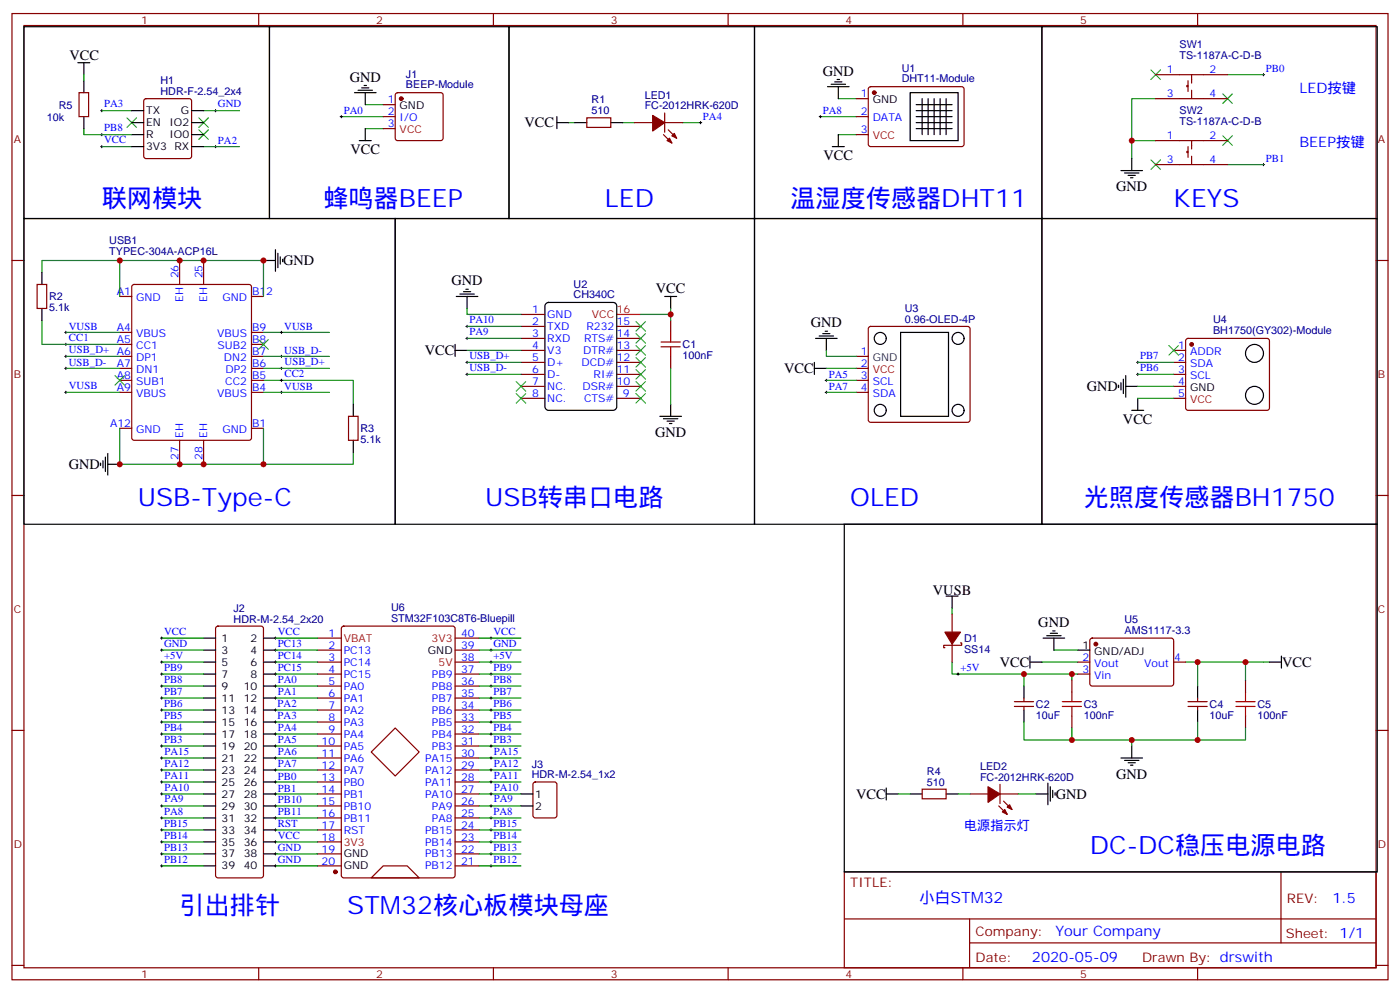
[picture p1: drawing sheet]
<svg xmlns="http://www.w3.org/2000/svg" width="412mm" height="292mm" viewBox="0 0 412 292" stroke-linecap="round" stroke-linejoin="round" font-family="sans-serif">
<g fill="none" stroke="#870000" stroke-width=".35">
<path d="M3.5 4h405.4v284.3h-405.4zM7.1 7.5h398.2v277.3h-398.2zM76.2 4v3.5M145.3 4v3.5M214.5 4v3.5M283.6 4v3.5M352.8 4v3.5M23.3 27.3h2.8v7h-2.8zM42.6 29.2l.4-.2h12.7l.5 .2 .2 .5v16.3l-.2 .5-.5 .2h-12.7l-.5-.3-.2-.4v-16.3zM112.9 30.8h3.5M112.9 34.3h3.5M112.9 37.9h3.5"/>
<path d="M116.7 27.5l.4-.2h12.7l.5 .2 .2 .5v12.7l-.2 .5-.5 .2h-12.7l-.5-.3-.2-.4v-12.7zM172.9 34.7h7v2.8h-7zM187 36.1h5.3M195.4 39.6l2.5 2.5M195.8 36.1h5.3M195.8 33.3v5.6M196.8 38.2l2.5 2.5M252.2 29h3.6M252.2 34.3h3.6M252.2 39.6h3.6M256 25.7l.5-.2 27.1 .1 .4 .6-.1 16.5-.6 .4h-27.1l-.4-.7v-16.2zM340.4 29h21.2"/>
<path d="M340.4 22h21.2M350 25.2h-.4v.3h.4M350 23.7v3.2M351 22v2.4M351 26.6v2.4M340.4 48.4h21.2M340.4 41.4h21.2M350 44.6h-.4v.3h.4M350 43.1v3.2M351 41.4v2.5M351 46v2.4M3.5 76.7h3.6"/>
<path d="M52.9 76.7v7M60 76.7v7M405.3 76.7h3.6M10.9 83.7h2.9v7.1h-2.9zM35.3 97.8h3.5M35.3 87.2h3.5M39 83.9l.5-.2h33.9l.5 .2 .2 .5v44.5l-.3 .5-.4 .2h-33.9l-.5-.3-.2-.4v-44.5zM74.1 97.8h3.5M74.1 87.2h3.5M153.5 96.1h7M153.5 99.6h7M153.5 92.5h7"/>
<path d="M181.7 96.1h7M181.7 99.6h7M197.6 94.3v3.5M256 96.3l.5-.2h28.5l.5 .2 .3 .5v26.8l-.3 .5-.5 .2h-28.5l-.5-.3-.2-.4v-26.8zM349.5 99.8l.5-.2h23.2l.5 .2 .2 .5v19.8l-.2 .4-.5 .3h-23.2l-.5-.3-.3-.4v-19.8zM35.3 104.9h3.5M35.3 108.4h3.5M35.3 111.9h3.5M35.3 115.5h3.5M35.3 101.4h3.5M74.1 104.9h3.5M74.1 108.4h3.5"/>
<path d="M74.1 111.9h3.5M74.1 115.5h3.5M74.1 101.4h3.5M153.5 103.1h7M153.5 106.6h7M153.5 110.2h7M153.5 113.7h7M153.5 117.2h7M181.7 103.1h7M181.7 106.6h7M181.7 110.2h7M181.7 113.7h7"/>
<path d="M181.7 117.2h7M197.6 104.9v3.5M252.2 104.9h3.6M252.2 108.4h3.6M252.2 111.9h3.6M252.2 115.5h3.6M345.7 103.1h3.5M345.7 106.6h3.5M345.7 110.2h3.5M345.7 113.7h3.5M345.7 117.2h3.5M35.3 126h3.5"/>
<path d="M52.9 129.6v7M60 129.6v7M74.1 126h3.5M102.7 122.5h2.8v7.1h-2.8zM3.5 145.8h3.6M405.3 145.8h3.6M63.7 184.5l.5-.2h12.7l.5 .2 .2 .5v72.6l-.2 .5-.5 .2h-12.7l-.5-.2-.2-.5v-72.6zM93.5 194.8h7M93.5 198.4h7M93.5 191.3h7M93.5 187.8h7M100.8 184.5l.4-.2h32.1l.7 .4 .1 72.9-.5 .7h-32.4l-.6-.4-.1-72.9z"/>
<path d="M134.1 194.8h7M134.1 198.4h7M134.1 191.3h7M134.1 187.8h7M280.5 180.7v5.3M280.5 189.5v5.3M282.9 189.2h.4v.7h-5.3v.7h.3M317.5 194.8h3.5M317.5 198.4h3.5M321.3 188l.4-.2h23.6l.4 .7v13l-.7 .4-23.5-.1-.5-.6v-12.7zM345.7 194.8h3.5M3.5 214.9h3.6"/>
<path d="M93.5 219.5h7M93.5 216h7M93.5 212.5h7M93.5 209h7M93.5 205.4h7M93.5 201.9h7M134.1 219.5h7M134.1 216h7M134.1 212.5h7M134.1 209h7M134.1 205.4h7M134.1 201.9h7"/>
<path d="M298.8 207.9h5.6M298.8 206.5h5.6M301.6 205.4v1.1M301.6 207.9v1.1M315.7 200.1v3.6M315.7 210.7v3.5M350 207.9h5.6M350 206.5h5.6M352.8 205.4v1.1M352.8 207.9v1.1M366.9 200.1v3.6M366.9 210.7v3.5"/>
<path d="M405.3 214.9h3.6M93.5 237.2h7M93.5 233.6h7M93.5 230.1h7M93.5 226.6h7M93.5 223.1h7M109.4 221.3l7-7.1 7.1 7.1-7.1 7.1zM134.1 237.2h7M134.1 233.6h7M134.1 230.1h7M134.1 226.6h7M134.1 223.1h7"/>
<path d="M157.2 230.3l.5-.2h5.6l.7 .4v9.5l-.4 .6-5.9 .1-.7-.5v-9.4zM271.6 232.2h7.1v2.9h-7.1zM285.8 233.6h5.2M294.2 237.2l2.5 2.4M294.6 233.6h5.3M294.6 230.8v5.7M295.6 235.8l2.5 2.4M93.5 254.8h7M93.5 251.3h7M93.5 247.8h7M93.5 244.2h7M93.5 240.7h7"/>
<path d="M109.4 258.3l3.5-3.5h7l3.6 3.5zM134.1 254.8h7M134.1 251.3h7M134.1 247.8h7M134.1 244.2h7M134.1 240.7h7M248.7 256.6h156.6v28.2h-156.6zM377.3 256.6v20.9M248.7 270.4h156.5M285.6 277.5h119.6M285.6 270.4v14.1M3.5 284.1h3.6"/>
<path d="M76.2 284.8v3.5M145.3 284.8v3.5M214.5 284.8v3.5M283.6 284.8v3.5M352.8 284.8v3.5M405.3 284.1h3.6"/>
</g>
<g fill="none" stroke="#008700" stroke-width=".35">
<path d="M24.7 37.9v1.7h14.1M24.7 22v1.7M30 32.6h8.8M60 32.6h10.6M100.5 34.3h12.4M107.6 37.9h5.3M107.6 30.8h5.3M167.6 36.1h1.7M183.4 36.1h3.6M201.1 36.1h5.3M241.7 34.3h10.5M246.9 39.6h5.3"/>
<path d="M246.9 29h5.3M340.4 29h-7v17.7M361.6 22h10.6M30 43.1h8.8M60 43.1h10.6M333.4 41.4h7M361.6 48.4h10.6M35.3 76.7h-23v3.5M12.3 94.3v7.1h23M19.4 97.8h15.9M35.3 87.2v-10.5h42.3v10.5M77.6 97.8h19.4"/>
<path d="M137.6 90.8v1.7h15.9M137.6 96.1h15.9M137.6 99.6h15.9M197.6 90.8v1.7h-8.9M197.6 92.5v1.8M19.4 108.4h15.9M19.4 115.5h15.9M19.4 104.9h15.9M77.6 111.9h26.5v7.1M77.6 115.5h19.4M77.6 104.9h19.4M77.6 108.4h19.4"/>
<path d="M137.6 106.6h15.9M137.6 110.2h15.9M137.6 103.1h15.9M197.6 108.4v10.6M243.4 103.1v1.8h8.8M243.4 108.4h8.8M243.4 111.9h8.8M243.4 115.5h8.8M335.1 106.6h10.6M335.1 110.2h10.6M335.1 113.7h10.6M335.1 117.2h10.6"/>
<path d="M35.3 126v10.6h42.3v-10.6M104.1 133.1v3.5h-26.5M280.5 179v1.7M47.6 194.8h12.4M47.6 191.3h12.4M47.6 187.8h12.4M47.6 198.4h12.4M81.1 194.8h12.4M81.1 191.3h12.4M81.1 187.8h12.4M81.1 198.4h12.4M141.1 194.8h12.4"/>
<path d="M141.1 191.3h12.4M141.1 187.8h12.4M141.1 198.4h12.4M280.5 194.8v3.6h37M301.6 198.4v3.5M306.9 194.8h10.6M310.4 191.3h7.1M315.7 198.4v1.7M349.2 194.8h24.7M352.8 194.8v7.1M366.9 194.8v5.3M47.6 201.9h12.4"/>
<path d="M47.6 209h12.4M47.6 212.5h12.4M47.6 216h12.4M47.6 219.5h12.4M47.6 205.4h12.4M81.1 201.9h12.4M81.1 209h12.4M81.1 212.5h12.4M81.1 216h12.4M81.1 219.5h12.4M81.1 205.4h12.4M141.1 201.9h12.4"/>
<path d="M141.1 209h12.4M141.1 212.5h12.4M141.1 216h12.4M141.1 219.5h12.4M141.1 205.4h12.4M301.6 212.5v5.3h14.1M315.7 214.2v3.6h17.7v1.7M352.8 212.5v5.3h-19.4M366.9 214.2v3.6h-14.1M47.6 226.6h12.4M47.6 230.1h12.4M47.6 233.6h12.4"/>
<path d="M47.6 237.2h12.4M47.6 223.1h12.4M81.1 226.6h12.4M81.1 230.1h12.4M81.1 233.6h12.4M81.1 237.2h12.4M81.1 223.1h12.4M141.1 226.6h12.4M141.1 230.1h12.4M141.1 233.6h12.4M141.1 237.2h12.4M141.1 223.1h12.4"/>
<path d="M264.6 233.6h3.5M282.2 233.6h3.6M299.9 233.6h5.3M47.6 247.8h12.4M47.6 251.3h12.4M47.6 254.8h12.4M47.6 240.7h12.4M47.6 244.2h12.4M81.1 247.8h12.4M81.1 251.3h12.4M81.1 254.8h12.4M81.1 240.7h12.4"/>
<path d="M81.1 244.2h12.4M141.1 247.8h12.4M141.1 251.3h12.4M141.1 254.8h12.4M141.1 240.7h12.4M141.1 244.2h12.4"/>
</g>
<g fill="none" stroke="#000" stroke-width=".29">
<path d="M29.6 32.6h.7M29.6 39.6h.7M30 32.2v.7M30 39.3v.7M63.1 32.6h.8M63.5 32.2v.7M100.2 34.3h.7M100.5 34v.7M206 36.1h.7M206.4 35.7v.7M241.3 34.3h.7M241.7 34v.7"/>
<path d="M371.8 22h.7M372.2 21.6v.7M29.6 43.1h.7M30 42.8v.7M63.1 43.1h.8M63.5 42.8v.7M371.8 48.4h.7M372.2 48.1v.7M19 97.8h.8M19.4 97.5v.7M82.5 97.8h.8M82.9 97.5v.7"/>
<path d="M137.2 99.6h.7M137.2 96.1h.7M137.6 95.7v.7M137.6 99.2v.7M19 115.5h.8M19 101.4h.8M19 108.4h.8M19 104.9h.8M19.4 101v.7M19.4 104.5v.7M19.4 108.1v.7M19.4 115.1v.7"/>
<path d="M82.5 111.9h.8M82.5 115.5h.8M82.5 108.4h.8M82.5 104.9h.8M82.9 104.5v.7M82.9 108.1v.7M82.9 111.6v.7M82.9 115.1v.7M137.2 110.2h.7M137.2 106.6h.7M137.6 106.3v.7M137.6 109.8v.7"/>
<path d="M243.1 111.9h.7M243.1 115.5h.7M243.4 111.6v.7M243.4 115.1v.7M334.8 110.2h.7M334.8 106.6h.7M335.1 106.3v.7M335.1 109.8v.7M47.3 198.4h.7M47.3 194.8h.7M47.3 191.3h.7M47.3 187.8h.7"/>
<path d="M47.6 187.4v.7M47.6 191v.7M47.6 194.5v.7M47.6 198v.7M80.8 198.4h.7M80.8 194.8h.7M80.8 191.3h.7M80.8 187.8h.7M81.1 187.4v.7M81.1 191v.7M81.1 194.5v.7M81.1 198v.7"/>
<path d="M144.3 198.4h.7M144.3 194.8h.7M144.3 191.3h.7M144.3 187.8h.7M144.6 187.4v.7M144.6 191v.7M144.6 194.5v.7M144.6 198v.7M281.9 198.4h.7M282.2 198v.7M47.3 209h.7M47.3 205.4h.7"/>
<path d="M47.3 219.5h.7M47.3 216h.7M47.3 212.5h.7M47.3 201.9h.7M47.6 201.5v.7M47.6 205.1v.7M47.6 208.6v.7M47.6 212.1v.7M47.6 215.7v.7M47.6 219.2v.7M80.8 209h.7M80.8 205.4h.7"/>
<path d="M80.8 219.5h.7M80.8 216h.7M80.8 212.5h.7M80.8 201.9h.7M81.1 201.5v.7M81.1 205.1v.7M81.1 208.6v.7M81.1 212.1v.7M81.1 215.7v.7M81.1 219.2v.7M144.3 209h.7M144.3 205.4h.7"/>
<path d="M144.3 219.5h.7M144.3 216h.7M144.3 212.5h.7M144.3 201.9h.7M144.6 201.5v.7M144.6 205.1v.7M144.6 208.6v.7M144.6 212.1v.7M144.6 215.7v.7M144.6 219.2v.7M47.3 237.2h.7M47.3 233.6h.7"/>
<path d="M47.3 230.1h.7M47.3 226.6h.7M47.3 223.1h.7M47.6 222.7v.7M47.6 226.2v.7M47.6 229.8v.7M47.6 233.3v.7M47.6 236.8v.7M80.8 237.2h.7M80.8 233.6h.7M80.8 230.1h.7M80.8 226.6h.7"/>
<path d="M80.8 223.1h.7M81.1 222.7v.7M81.1 226.2v.7M81.1 229.8v.7M81.1 233.3v.7M81.1 236.8v.7M144.3 237.2h.7M144.3 233.6h.7M144.3 230.1h.7M144.3 226.6h.7M144.3 223.1h.7M144.6 222.7v.7"/>
<path d="M144.6 226.2v.7M144.6 229.8v.7M144.6 233.3v.7M144.6 236.8v.7M47.3 240.7h.7M47.3 254.8h.7M47.3 251.3h.7M47.3 247.8h.7M47.3 244.2h.7M47.6 240.3v.8M47.6 243.9v.7M47.6 247.4v.7"/>
<path d="M47.6 250.9v.7M47.6 254.5v.7M80.8 240.7h.7M80.8 254.8h.7M80.8 251.3h.7M80.8 247.8h.7M80.8 244.2h.7M81.1 240.3v.8M81.1 243.9v.7M81.1 247.4v.7M81.1 250.9v.7M81.1 254.5v.7"/>
<path d="M144.3 240.7h.7M144.3 254.8h.7M144.3 251.3h.7M144.3 247.8h.7M144.3 244.2h.7M144.6 240.3v.8M144.6 243.9v.7M144.6 247.4v.7M144.6 250.9v.7M144.6 254.5v.7"/>
</g>
<g fill="none" stroke="#000" stroke-width=".35">
<path d="M7.1 7.9h72.3v56.4h-72.3zM22.9 18.5h3.6M24.7 18.5v3.5M79.4 7.9h70.5v56.4h-70.5zM149.9 7.9h72.3v56.4h-72.3zM222.2 7.9h84.7v56.4h-84.7zM306.9 7.9h98.8v56.4h-98.8zM24.7 23.7v3.6M24.7 34.3v3.6M38.8 36.1h3.5M38.8 32.6h3.5M38.8 39.6h3.5"/>
<path d="M56.4 36.1h3.6M56.4 32.6h3.6M56.4 39.6h3.6M104.4 27.3h6.4M105.5 26.6h4.2M106.5 25.9h2.2M107.2 25.2h.7M107.6 27.3v3.5M107.6 37.9v3.5M164 36.1h3.6M164 34.3v3.6M169.3 36.1h3.6"/>
<path d="M179.9 36.1h3.5M243.8 25.5h6.3M244.8 24.8h4.3M245.9 24.1h2.1M246.6 23.4h.7M246.9 25.5v3.5M246.9 39.6v3.5M268.1 27.3h14.1v14.1h-14.1zM269.9 36.1h10.6M269.9 30.8h10.6M269.9 32.6h10.6M269.9 34.3h10.6"/>
<path d="M269.9 37.9h10.6M271.6 29v10.6M273.4 29v10.6M275.2 29v10.6M276.9 29v10.6M278.7 29v10.6M38.8 43.1h3.5M56.4 43.1h3.6M105.8 41.4h3.6M245.2 43.1h3.5M330.2 50.2h6.3M331.3 50.9h4.2"/>
<path d="M332.3 51.6h2.1M333 52.3h.7M333.4 46.7v3.5M7.1 64.3h109.3v90h-109.3zM77.6 76.7h3.5M81.1 73.5v6.3M81.8 74.5v4.3M82.5 75.6v2.1M83.3 76.3v.7M116.4 64.3h105.8v90h-105.8zM222.2 64.3h84.7v90h-84.7zM306.9 64.3h98.8v90h-98.8z"/>
<path d="M12.3 80.2v3.5M12.3 90.8v3.5M134.4 87.2h6.4M135.5 86.5h4.2M136.5 85.8h2.1M137.2 85.1h.7M137.6 87.2v3.6M160.7 89.4l.9-.4h19l.9 .4 .2 .7v29.6l-.5 .9-.6 .2h-19l-.9-.5-.2-.6v-29.6zM195.8 87.2h3.5M197.6 87.2v3.6M240.2 99.6h6.4M241.3 98.9h4.2"/>
<path d="M242.4 98.2h2.1M243.1 97.5h.7M243.4 99.6v3.5M265.3 97.8h14.1v24.7h-14.1zM104.1 119v3.5M134.1 103.1h3.5M134.1 101.4v3.5M197.6 119v3.5M239.9 108.4h3.5M239.9 106.6v3.6M329.5 113.3v.8M330.2 112.6v2.2"/>
<path d="M330.9 111.6v4.2M331.6 113.7h3.5M331.6 110.5v6.4M335.1 117.2v3.6M29.6 136.3v.7M30.3 135.6v2.1M31 134.5v4.2M31.7 136.6h3.6M31.7 133.5v6.3M104.1 129.6v3.5M194.4 122.5h6.3M195.4 123.2h4.3"/>
<path d="M196.5 123.9h2.1M197.2 124.6h.7M333.4 120.8h3.5M248.7 154.3h157v102.3h-157zM278.7 175.4h3.5M280.5 175.4v3.6M60 187.8h3.5M60 191.3h3.5M60 194.8h3.5M60 198.4h3.5M77.6 187.8h3.5M77.6 191.3h3.5"/>
<path d="M77.6 194.8h3.5M77.6 198.4h3.5M303.4 194.8h3.5M303.4 193.1v3.5M307.3 187.8h6.3M308.3 187.1h4.3M309.4 186.4h2.1M310.1 185.7h.7M310.4 187.8v3.5M317.5 191.3h3.5M373.9 194.8h3.6M377.5 193.1v3.5"/>
<path d="M60 201.9h3.5M60 205.4h3.5M60 209h3.5M60 212.5h3.5M60 216h3.5M60 219.5h3.5M77.6 201.9h3.5M77.6 205.4h3.5M77.6 209h3.5M77.6 212.5h3.5M77.6 216h3.5M77.6 219.5h3.5"/>
<path d="M301.6 201.9v3.5M301.6 209v3.5M333.4 219.5v3.6M352.8 201.9v3.5M352.8 209v3.5M60 223.1h3.5M60 233.6h3.5M60 226.6h3.5M60 230.1h3.5M60 237.2h3.5M77.6 223.1h3.5M77.6 233.6h3.5"/>
<path d="M77.6 226.6h3.5M77.6 230.1h3.5M77.6 237.2h3.5M153.5 233.6h3.5M153.5 237.2h3.5M261.1 233.6h3.5M261.1 231.9v3.5M268.1 233.6h3.5M278.7 233.6h3.5M305.2 233.6h3.5M308.7 230.5v6.3M309.4 231.5v4.3"/>
<path d="M310.1 232.6v2.1M310.8 233.3v.7M330.2 223.1h6.3M331.3 223.8h4.2M332.3 224.5h2.1M333 225.2h.7M60 240.7h3.5M60 244.2h3.5M60 247.8h3.5M60 251.3h3.5M60 254.8h3.5M77.6 240.7h3.5"/>
<path d="M77.6 244.2h3.5M77.6 247.8h3.5M77.6 251.3h3.5M77.6 254.8h3.5"/>
<circle cx="259.3" cy="99.6" r="1.76"/>
<circle cx="282.2" cy="99.6" r="1.76"/>
<circle cx="369.5" cy="104" r="2.65"/>
<circle cx="369.5" cy="116.3" r="2.65"/>
<circle cx="259.3" cy="120.8" r="1.76"/>
<circle cx="282.2" cy="120.8" r="1.76"/>
</g>
<g fill="none" stroke="#3c3" stroke-width=".35">
<path d="M37.4 34.7l2.8 2.8M40.2 34.7l-2.8 2.8M58.6 38.2l2.8 2.8M58.6 34.7l2.8 2.8M61.4 38.2l-2.8 2.8M61.4 34.7l-2.8 2.8M339 20.6l2.8 2.8M341.8 20.6l-2.8 2.8M360.2 27.6l2.8 2.8M360.2 40l2.8 2.8M363 27.6l-2.8 2.8M363 40l-2.8 2.8"/>
<path d="M339 47l2.8 2.8M341.8 47l-2.8 2.8M76.2 99.9l2.8 2.9M79 99.9l-2.8 2.9M187.3 94.7l2.8 2.8M187.3 98.2l2.8 2.8M190.1 94.7l-2.8 2.8M190.1 98.2l-2.8 2.8M33.9 110.5l2.8 2.8M36.7 110.5l-2.8 2.8M152 115.8l2.9 2.8M152 112.3l2.9 2.8"/>
<path d="M154.9 115.8l-2.9 2.8M154.9 112.3l-2.9 2.8M187.3 101.7l2.8 2.8M187.3 105.2l2.8 2.9M187.3 108.8l2.8 2.8M187.3 112.3l2.8 2.8M187.3 115.8l2.8 2.8M190.1 101.7l-2.8 2.8M190.1 105.2l-2.8 2.9M190.1 108.8l-2.8 2.8M190.1 112.3l-2.8 2.8M190.1 115.8l-2.8 2.8"/>
<path d="M344.3 101.7l2.8 2.8M347.1 101.7l-2.8 2.8"/>
</g>
<path d="M197.6 97.8v2.8M194.7 100.6h5.7M194.7 102.1h5.7M197.6 102.1v2.8M312.9 207.9h5.7M312.9 206.5h5.7M315.7 203.7v2.8M315.7 207.9v2.8M364.1 207.9h5.6M364.1 206.5h5.6M366.9 203.7v2.8M366.9 207.9v2.8" fill="none" stroke="#a10000" stroke-width=".35"/>
<g fill="#870000" stroke="#870000" stroke-width=".35">
<path d="M197.9 40l.7-.7 .7 1.4z"/>
<path d="M196.5 41.4l.7-.7 .7 1.4z"/>
<path d="M192.3 34l3.5 2.1-3.5 2.5z"/>
<path d="M278.3 186h4.6l-2.4 3.5z"/>
<path d="M296.7 237.5l.7-.7 .7 1.4z"/>
<path d="M295.3 238.9l.7-.7 .7 1.4z"/>
<path d="M291 231.5l3.6 2.1-3.6 2.5z"/>
<circle cx="322.8" cy="189.5" r=".53"/>
<circle cx="98.8" cy="256.6" r=".53"/>
<circle cx="351" cy="101.4" r=".53"/>
<circle cx="118.2" cy="29" r=".53"/>
<circle cx="257.5" cy="27.3" r=".53"/>
</g>
<path d="M181.7 92.5h7" fill="none" stroke="#f00" stroke-width=".35"/>
<g fill="#c00">
<circle cx="333.4" cy="41.4" r=".88"/>
<circle cx="315.7" cy="198.4" r=".88"/>
<circle cx="301.6" cy="198.4" r=".88"/>
<circle cx="352.8" cy="194.8" r=".88"/>
<circle cx="366.9" cy="194.8" r=".88"/>
<circle cx="197.6" cy="92.5" r=".88"/>
<circle cx="315.7" cy="217.8" r=".88"/>
<circle cx="333.4" cy="217.8" r=".88"/>
<circle cx="352.8" cy="217.8" r=".88"/>
<circle cx="35.3" cy="136.6" r=".88"/>
<circle cx="52.9" cy="136.6" r=".88"/>
<circle cx="60" cy="136.6" r=".88"/>
<circle cx="52.9" cy="76.7" r=".88"/>
<circle cx="60" cy="76.7" r=".88"/>
<circle cx="77.6" cy="76.7" r=".88"/>
<circle cx="35.3" cy="76.7" r=".88"/>
<circle cx="77.6" cy="136.6" r=".88"/>
</g>
<g font-size="7.4" fill="#00f">
<text x="30" y="60.8">联网模块</text>
<text x="95.2" y="60.8">蜂鸣器BEEP</text>
<text x="178.2" y="60.8">LED</text>
<text x="232.8" y="60.8">温湿度传感器DHT11</text>
<text x="345.7" y="60.8">KEYS</text>
<text x="40.6" y="149">USB-Type-C</text>
<text x="142.9" y="149">USB转串口电路</text>
<text x="250.5" y="149">OLED</text>
<text x="319.3" y="149">光照度传感器BH1750</text>
<text x="321" y="251.3">DC-DC稳压电源电路</text>
<text x="52.9" y="268.9">引出排针</text>
<text x="102.3" y="268.9">STM32核心板模块母座</text>
</g>
<text font-size="4.6" fill="#00f" x="270.8" y="265.6">小白STM32</text>
<g font-size="4.2">
<text x="20.5" y="17.7">VCC</text>
<text x="242.4" y="22.4">GND</text>
<text x="103" y="24.1">GND</text>
<text x="154.5" y="37.5">VCC</text>
<text x="103.2" y="45.3">VCC</text>
<text x="242.6" y="47.1">VCC</text>
<text x="328.8" y="56.3">GND</text>
<text x="83.4" y="78">GND</text>
<text x="133" y="84">GND</text>
<text x="193.2" y="86.1">VCC</text>
<text x="238.8" y="96.3">GND</text>
<text x="125.2" y="104.5">VCC</text>
<text x="231" y="109.8">VCC</text>
<text x="320.2" y="115.1">GND</text>
<text x="330.8" y="124.7">VCC</text>
<text x="193" y="128.6">GND</text>
<text x="20.3" y="138">GND</text>
<text x="274.8" y="175.1">VUSB</text>
<text x="305.9" y="184.6">GND</text>
<text x="294.5" y="196.3">VCC</text>
<text x="377.7" y="196.3">VCC</text>
<text x="328.8" y="229.2">GND</text>
<text x="252.2" y="235">VCC</text>
<text x="311" y="235">GND</text>
</g>
<g font-size="4.2" fill="#00f">
<text x="382.8" y="27.3">LED按键</text>
<text x="382.8" y="43.1">BEEP按键</text>
<text x="392.5" y="265.8">1.5</text>
<text x="310.9" y="275.4">Your Company</text>
<text x="304" y="283.2">2020-05-09</text>
</g>
<text font-size="3.9" fill="#00f" x="284" y="244.2">电源指示灯</text>
<g font-size="3.9" fill="#800">
<text x="250.5" y="261.2">TITLE:</text>
<text x="379.1" y="265.8">REV:</text>
<text x="287.4" y="275.4">Company:</text>
<text x="378.7" y="276">Sheet: 1/1</text>
<text x="287.4" y="283">Date:</text>
<text x="336.4" y="283.1">Drawn By: drswith</text>
</g>
<g font-size="3.2" fill="#800">
<text x="41.6" y="7">1</text>
<text x="110.8" y="7">2</text>
<text x="179.9" y="7">3</text>
<text x="249.1" y="7">4</text>
<text x="318.2" y="7">5</text>
<text x="4.1" y="42.1">A</text>
<text x="405.9" y="42.1">A</text>
<text x="4.1" y="111.2">B</text>
<text x="405.9" y="111.2">B</text>
<text x="4.1" y="180.4">C</text>
<text x="405.9" y="180.4">C</text>
<text x="4.1" y="249.5">D</text>
<text x="405.9" y="249.5">D</text>
<text x="41.6" y="287.8">1</text>
<text x="110.8" y="287.8">2</text>
<text x="179.9" y="287.8">3</text>
<text x="249.1" y="287.8">4</text>
<text x="318.2" y="287.8">5</text>
</g>
<g font-size="3.2" fill="#000080">
<text x="347.4" y="17.3">TS-1187A-C-D-B</text>
<text x="347.4" y="14.1">SW1</text>
<text x="119.6" y="22.8">J1</text>
<text x="265.6" y="21.1">U1</text>
<text x="47.3" y="28">HDR-F-2.54_2x4</text>
<text x="47.3" y="24.8">H1</text>
<text x="119.6" y="25.9">BEEP-Module</text>
<text x="189.9" y="29.1">LED1</text>
<text x="265.6" y="24.2">DHT11-Module</text>
<text x="13.8" y="35.5">10k</text>
<text x="17.3" y="31.9">R5</text>
<text x="174.3" y="33.6">510</text>
<text x="174.3" y="30.5">R1</text>
<text x="189.9" y="32.2">FC-2012HRK-620D</text>
<text x="347.4" y="33.5">SW2</text>
<text x="347.4" y="36.7">TS-1187A-C-D-B</text>
<text x="32.2" y="71.7">USB1</text>
<text x="32.2" y="74.9">TYPEC-304A-ACP16L</text>
<text x="14.5" y="88.4">R2</text>
<text x="169" y="87.8">CH340C</text>
<text x="169" y="84.7">U2</text>
<text x="14.5" y="91.5">5.1k</text>
<text x="266.5" y="95">0.96-OLED-4P</text>
<text x="266.5" y="91.9">U3</text>
<text x="357.4" y="95.2">U4</text>
<text x="357.4" y="98.3">BH1750(GY302)-Module</text>
<text x="201.1" y="105.6">100nF</text>
<text x="201.1" y="102.5">C1</text>
<text x="106.2" y="130.3">5.1k</text>
<text x="106.2" y="127.2">R3</text>
<text x="115.2" y="179.9">U6</text>
<text x="68.8" y="180.1">J2</text>
<text x="68.8" y="183.2">HDR-M-2.54_2x20</text>
<text x="115.2" y="183.1">STM32F103C8T6-Bluepill</text>
<text x="331.2" y="183.4">U5</text>
<text x="284" y="188.9">D1</text>
<text x="331.2" y="186.6">AMS1117-3.3</text>
<text x="284" y="192.1">SS14</text>
<text x="305.2" y="208.3">C2</text>
<text x="319.3" y="208.3">C3</text>
<text x="356.3" y="208.3">C4</text>
<text x="370.4" y="208.3">C5</text>
<text x="305.2" y="211.5">10uF</text>
<text x="319.3" y="211.5">100nF</text>
<text x="356.3" y="211.5">10uF</text>
<text x="370.4" y="211.5">100nF</text>
<text x="156.6" y="226">J3</text>
<text x="288.7" y="226.6">LED2</text>
<text x="156.6" y="229.1">HDR-M-2.54_1x2</text>
<text x="273.1" y="231.2">510</text>
<text x="273.1" y="228">R4</text>
<text x="288.7" y="229.8">FC-2012HRK-620D</text>
</g>
<g font-size="3.2" fill="#00f">
<text x="343.7" y="21.6">1</text>
<text x="356.3" y="21.6">2</text>
<text x="372.9" y="21.2">PB0</text>
<text x="253.6" y="28.7">1</text>
<text x="343.7" y="28.7">3</text>
<text x="356.3" y="28.7">4</text>
<text x="30.7" y="31.6">PA3</text>
<text x="64.2" y="31.6">GND</text>
<text x="101.2" y="33.4">PA0</text>
<text x="114.2" y="30.4">1</text>
<text x="114.2" y="34">2</text>
<text x="117.7" y="35.7">I/O</text>
<text x="207.1" y="35.2">PA4</text>
<text x="242.4" y="33.5">PA8</text>
<text x="253.6" y="34">2</text>
<text x="257.1" y="35.7">DATA</text>
<text x="30.7" y="38.7">PB8</text>
<text x="114.2" y="37.5">3</text>
<text x="253.6" y="39.3">3</text>
<text x="343.7" y="41">1</text>
<text x="356.3" y="41">2</text>
<text x="30.7" y="42.2">VCC</text>
<text x="64.2" y="42.3">PA2</text>
<text x="372.9" y="47.6">PB1</text>
<text x="343.7" y="48.1">3</text>
<text x="356.3" y="48.1">4</text>
<text x="52.6" y="82" transform="rotate(-90 52.6 82)">26</text>
<text x="59.6" y="82" transform="rotate(-90 59.6 82)">25</text>
<text x="34.4" y="86.9">A1</text>
<text x="40.1" y="88.7">GND</text>
<text x="54" y="88.8" transform="rotate(-90 54 88.8)">EH</text>
<text x="61" y="88.8" transform="rotate(-90 61 88.8)">EH</text>
<text x="65.5" y="88.7">GND</text>
<text x="74.3" y="86.9">B12</text>
<text x="138.3" y="95.1">PA10</text>
<text x="156.7" y="95.7">2</text>
<text x="156.7" y="92.2">1</text>
<text x="161.2" y="93.6">GND</text>
<text x="181.7" y="95.7">15</text>
<text x="20.3" y="97">VUSB</text>
<text x="20.3" y="100.5">CC1</text>
<text x="34.4" y="97.5">A4</text>
<text x="34.4" y="101">A5</text>
<text x="40.1" y="99.2">VBUS</text>
<text x="63.9" y="99.2">VBUS</text>
<text x="74.3" y="101">B8</text>
<text x="74.3" y="97.5">B9</text>
<text x="83.8" y="97">VUSB</text>
<text x="138.3" y="98.7">PA9</text>
<text x="156.7" y="99.2">3</text>
<text x="161.2" y="100.6">RXD</text>
<text x="161.2" y="97.1">TXD</text>
<text x="172" y="100.6">RTS#</text>
<text x="172.7" y="97.1">R232</text>
<text x="181.7" y="99.2">14</text>
<text x="20.3" y="107.6">USB_D-</text>
<text x="20.3" y="104">USB_D+</text>
<text x="34.4" y="104.5">A6</text>
<text x="40.1" y="102.8">CC1</text>
<text x="40.1" y="106.3">DP1</text>
<text x="64.1" y="102.8">SUB2</text>
<text x="65.9" y="106.3">DN2</text>
<text x="74.3" y="104.5">B7</text>
<text x="83.8" y="104">USB_D-</text>
<text x="83.8" y="107.5">USB_D+</text>
<text x="138.3" y="105.8">USB_D+</text>
<text x="156.7" y="106.3">5</text>
<text x="156.7" y="102.8">4</text>
<text x="161.2" y="107.7">D+</text>
<text x="161.2" y="104.2">V3</text>
<text x="171.3" y="107.7">DCD#</text>
<text x="171.8" y="104.2">DTR#</text>
<text x="181.7" y="102.8">13</text>
<text x="181.7" y="106.3">12</text>
<text x="253.6" y="104.5">1</text>
<text x="335.8" y="105.7">PB7</text>
<text x="347.1" y="102.8">1</text>
<text x="347.1" y="106.3">2</text>
<text x="350.6" y="104.5">ADDR</text>
<text x="34.4" y="108.1">A7</text>
<text x="34.4" y="111.6">A8</text>
<text x="40.1" y="109.8">DN1</text>
<text x="40.1" y="113.3">SUB1</text>
<text x="66.3" y="113.3">CC2</text>
<text x="66.4" y="109.8">DP2</text>
<text x="74.3" y="111.6">B5</text>
<text x="74.3" y="108.1">B6</text>
<text x="83.8" y="111.1">CC2</text>
<text x="138.3" y="109.3">USB_D-</text>
<text x="156.7" y="113.3">7</text>
<text x="156.7" y="109.8">6</text>
<text x="161.2" y="111.2">D-</text>
<text x="174.8" y="111.2">RI#</text>
<text x="181.7" y="109.8">11</text>
<text x="181.7" y="113.3">10</text>
<text x="244.1" y="111.1">PA5</text>
<text x="253.6" y="108.1">2</text>
<text x="253.6" y="111.6">3</text>
<text x="257.1" y="113.3">SCL</text>
<text x="335.8" y="109.2">PB6</text>
<text x="347.1" y="109.8">3</text>
<text x="347.1" y="113.3">4</text>
<text x="350.6" y="108.1">SDA</text>
<text x="350.6" y="111.6">SCL</text>
<text x="20.3" y="114.6">VUSB</text>
<text x="34.4" y="115.1">A9</text>
<text x="40.1" y="116.9">VBUS</text>
<text x="63.9" y="116.9">VBUS</text>
<text x="74.3" y="115.1">B4</text>
<text x="83.8" y="114.6">VUSB</text>
<text x="156.7" y="116.9">8</text>
<text x="161.2" y="118.3">NC.</text>
<text x="161.2" y="114.8">NC.</text>
<text x="171.6" y="114.8">DSR#</text>
<text x="172" y="118.3">CTS#</text>
<text x="183.4" y="116.9">9</text>
<text x="244.1" y="114.6">PA7</text>
<text x="253.6" y="115.1">4</text>
<text x="257.1" y="116.9">SDA</text>
<text x="347.1" y="116.9">5</text>
<text x="32.4" y="125.7">A12</text>
<text x="74.3" y="125.7">B1</text>
<text x="40.1" y="127.5">GND</text>
<text x="54" y="128.9" transform="rotate(-90 54 128.9)">EH</text>
<text x="61" y="128.9" transform="rotate(-90 61 128.9)">EH</text>
<text x="65.5" y="127.5">GND</text>
<text x="52.6" y="135.4" transform="rotate(-90 52.6 135.4)">27</text>
<text x="59.6" y="135.4" transform="rotate(-90 59.6 135.4)">28</text>
<text x="48.3" y="186.9">VCC</text>
<text x="48.3" y="190.4">GND</text>
<text x="81.8" y="190.5">PC13</text>
<text x="81.8" y="186.9">VCC</text>
<text x="96.8" y="191">2</text>
<text x="96.8" y="187.4">1</text>
<text x="135.8" y="187.4">40</text>
<text x="135.8" y="191">39</text>
<text x="145.3" y="190.4">GND</text>
<text x="145.3" y="186.9">VCC</text>
<text x="48.3" y="193.9">+5V</text>
<text x="48.3" y="197.4">PB9</text>
<text x="81.8" y="197.5">PC15</text>
<text x="81.8" y="194">PC14</text>
<text x="96.8" y="194.5">3</text>
<text x="101.2" y="195.9">PC14</text>
<text x="101.2" y="192.4">PC13</text>
<text x="135.8" y="194.5">38</text>
<text x="145.3" y="193.9">+5V</text>
<text x="145.3" y="197.4">PB9</text>
<text x="282.9" y="197.5">+5V</text>
<text x="318.8" y="194.5">2</text>
<text x="322.3" y="196.3">Vout</text>
<text x="337.1" y="196.3">Vout</text>
<text x="345.9" y="194.5">4</text>
<text x="48.3" y="201">PB8</text>
<text x="81.8" y="201.1">PA0</text>
<text x="96.8" y="201.5">5</text>
<text x="96.8" y="198">4</text>
<text x="101.2" y="203">PA0</text>
<text x="101.2" y="199.4">PC15</text>
<text x="127.2" y="199.4">PB9</text>
<text x="127.2" y="203">PB8</text>
<text x="135.8" y="198">37</text>
<text x="135.8" y="201.5">36</text>
<text x="145.3" y="201">PB8</text>
<text x="318.8" y="198">3</text>
<text x="322.3" y="199.8">Vin</text>
<text x="48.3" y="204.5">PB7</text>
<text x="48.3" y="208">PB6</text>
<text x="81.8" y="208.1">PA2</text>
<text x="81.8" y="204.6">PA1</text>
<text x="96.8" y="208.6">7</text>
<text x="96.8" y="205.1">6</text>
<text x="101.2" y="206.5">PA1</text>
<text x="127.2" y="206.5">PB7</text>
<text x="135.8" y="205.1">35</text>
<text x="135.8" y="208.6">34</text>
<text x="145.3" y="208">PB6</text>
<text x="145.3" y="204.5">PB7</text>
<text x="48.3" y="211.5">PB5</text>
<text x="48.3" y="215.1">PB4</text>
<text x="81.8" y="211.6">PA3</text>
<text x="81.8" y="215.2">PA4</text>
<text x="96.8" y="215.7">9</text>
<text x="96.8" y="212.1">8</text>
<text x="101.2" y="213.5">PA3</text>
<text x="101.2" y="210">PA2</text>
<text x="127.2" y="210">PB6</text>
<text x="127.2" y="213.5">PB5</text>
<text x="135.8" y="212.1">33</text>
<text x="135.8" y="215.7">32</text>
<text x="145.3" y="211.5">PB5</text>
<text x="145.3" y="215.1">PB4</text>
<text x="48.3" y="218.6">PB3</text>
<text x="81.8" y="218.7">PA5</text>
<text x="94.7" y="219.2">10</text>
<text x="101.2" y="220.6">PA5</text>
<text x="101.2" y="217.1">PA4</text>
<text x="127.2" y="217.1">PB4</text>
<text x="127.2" y="220.6">PB3</text>
<text x="135.8" y="219.2">31</text>
<text x="145.3" y="218.6">PB3</text>
<text x="48.5" y="222">PA15</text>
<text x="48.5" y="225.6">PA12</text>
<text x="81.8" y="222.2">PA6</text>
<text x="81.8" y="225.8">PA7</text>
<text x="94.7" y="226.2">12</text>
<text x="94.7" y="222.7">11</text>
<text x="101.2" y="227.6">PA7</text>
<text x="101.2" y="224.1">PA6</text>
<text x="125.2" y="224.1">PA15</text>
<text x="125.2" y="227.6">PA12</text>
<text x="135.8" y="222.7">30</text>
<text x="135.8" y="226.2">29</text>
<text x="145.5" y="222">PA15</text>
<text x="145.5" y="225.6">PA12</text>
<text x="48.5" y="229.1">PA11</text>
<text x="48.5" y="232.6">PA10</text>
<text x="81.8" y="232.9">PB1</text>
<text x="81.8" y="229.4">PB0</text>
<text x="94.7" y="233.3">14</text>
<text x="94.7" y="229.8">13</text>
<text x="101.2" y="231.2">PB0</text>
<text x="125.2" y="231.2">PA11</text>
<text x="135.8" y="229.8">28</text>
<text x="135.8" y="233.3">27</text>
<text x="145.5" y="232.6">PA10</text>
<text x="145.5" y="229.1">PA11</text>
<text x="48.3" y="239.8">PA8</text>
<text x="48.5" y="236.1">PA9</text>
<text x="81.8" y="236.3">PB10</text>
<text x="81.8" y="239.9">PB11</text>
<text x="94.7" y="236.8">15</text>
<text x="101.2" y="238.2">PB10</text>
<text x="101.2" y="234.7">PB1</text>
<text x="125.2" y="234.7">PA10</text>
<text x="127.3" y="238.2">PA9</text>
<text x="135.8" y="236.8">26</text>
<text x="145.3" y="239.8">PA8</text>
<text x="145.5" y="236.1">PA9</text>
<text x="48.3" y="243.3">PB15</text>
<text x="81.8" y="243.4">RST</text>
<text x="94.7" y="243.9">17</text>
<text x="94.7" y="240.3">16</text>
<text x="101.2" y="245.3">RST</text>
<text x="101.2" y="241.8">PB11</text>
<text x="125.2" y="245.3">PB15</text>
<text x="127.3" y="241.8">PA8</text>
<text x="135.8" y="240.3">25</text>
<text x="135.8" y="243.9">24</text>
<text x="145.3" y="243.3">PB15</text>
<text x="48.3" y="246.8">PB14</text>
<text x="48.3" y="250.4">PB13</text>
<text x="81.8" y="250.4">GND</text>
<text x="81.8" y="246.8">VCC</text>
<text x="94.7" y="250.9">19</text>
<text x="94.7" y="247.4">18</text>
<text x="125.2" y="248.8">PB14</text>
<text x="135.8" y="247.4">23</text>
<text x="135.8" y="250.9">22</text>
<text x="145.3" y="246.8">PB14</text>
<text x="145.3" y="250.4">PB13</text>
<text x="48.3" y="253.9">PB12</text>
<text x="81.8" y="253.9">GND</text>
<text x="94.7" y="254.5">20</text>
<text x="125.2" y="252.3">PB13</text>
<text x="125.2" y="255.9">PB12</text>
<text x="135.8" y="254.5">21</text>
<text x="145.3" y="253.9">PB12</text>
</g>
<g font-size="3.2">
<text x="43" y="33.6">TX</text>
<text x="53.3" y="33.6">G</text>
<text x="117.7" y="32.2">GND</text>
<text x="257.1" y="30.4">GND</text>
<text x="43" y="37.1">EN</text>
<text x="43" y="40.7">R</text>
<text x="49.9" y="37.1">IO2</text>
<text x="49.9" y="40.7">IO0</text>
<text x="43" y="44.2">3V3 RX</text>
<text x="350.6" y="115.1">GND</text>
<text x="65.3" y="188.8">1</text>
<text x="73.8" y="188.8">2</text>
<text x="318.8" y="191">1</text>
<text x="65.3" y="192.4">3</text>
<text x="65.3" y="195.9">5</text>
<text x="73.8" y="192.4">4</text>
<text x="73.8" y="195.9">6</text>
<text x="126.1" y="192.4">GND</text>
<text x="322.3" y="192.7">GND/ADJ</text>
<text x="65.3" y="199.4">7</text>
<text x="65.3" y="203">9</text>
<text x="71.8" y="203">10</text>
<text x="73.8" y="199.4">8</text>
<text x="65.3" y="206.5">11</text>
<text x="71.8" y="206.5">12</text>
<text x="65.3" y="210">13</text>
<text x="65.3" y="213.5">15</text>
<text x="71.8" y="210">14</text>
<text x="71.8" y="213.5">16</text>
<text x="65.3" y="217.1">17</text>
<text x="65.3" y="220.6">19</text>
<text x="71.8" y="217.1">18</text>
<text x="71.8" y="220.6">20</text>
<text x="65.3" y="224.1">21</text>
<text x="65.3" y="227.6">23</text>
<text x="71.8" y="224.1">22</text>
<text x="71.8" y="227.6">24</text>
<text x="65.3" y="231.2">25</text>
<text x="71.8" y="231.2">26</text>
<text x="65.3" y="234.7">27</text>
<text x="65.3" y="238.2">29</text>
<text x="71.8" y="234.7">28</text>
<text x="71.8" y="238.2">30</text>
<text x="157.7" y="234.7">1</text>
<text x="157.7" y="238.2">2</text>
<text x="65.3" y="241.8">31</text>
<text x="65.3" y="245.3">33</text>
<text x="71.8" y="241.8">32</text>
<text x="71.8" y="245.3">34</text>
<text x="65.3" y="248.8">35</text>
<text x="71.8" y="248.8">36</text>
<text x="65.3" y="252.3">37</text>
<text x="65.3" y="255.9">39</text>
<text x="71.8" y="252.3">38</text>
<text x="71.8" y="255.9">40</text>
<text x="101.2" y="255.9">GND</text>
<text x="101.2" y="252.3">GND</text>
</g>
<g font-size="3.2" fill="#f00">
<text x="117.7" y="39.3">VCC</text>
<text x="257.1" y="41">VCC</text>
<text x="174.4" y="93.6">VCC</text>
<text x="181.7" y="92.2">16</text>
<text x="257.1" y="109.8">VCC</text>
<text x="350.6" y="118.6">VCC</text>
<text x="101.2" y="188.8">VBAT</text>
<text x="127.1" y="188.8">3V3</text>
<text x="129.2" y="195.9">5V</text>
<text x="101.2" y="248.8">3V3</text>
</g>
<text font-size="3.2" fill="#333" x="257.1" y="106.3">GND</text>
</svg>
